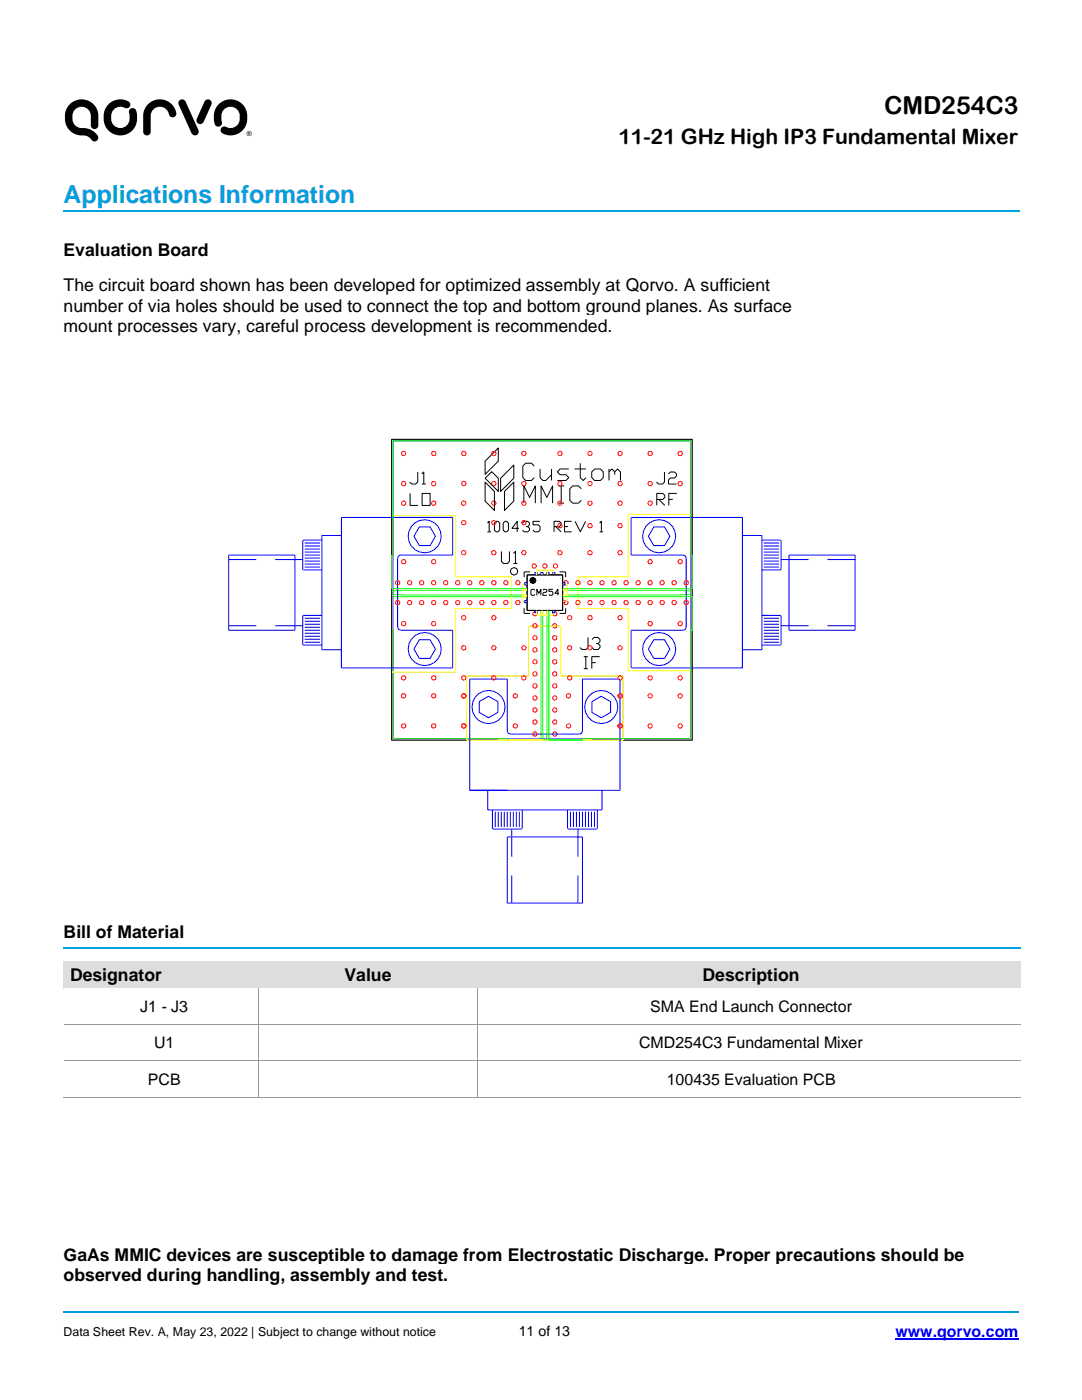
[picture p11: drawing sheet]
<svg xmlns="http://www.w3.org/2000/svg" width="216mm" height="279mm" viewBox="0 0 216 279" stroke-linecap="round" stroke-linejoin="round" font-family="sans-serif">
<path d="M178.7 267.3h24.5" fill="none" stroke="#00f" stroke-width=".34"/>
<path d="M12.7 261.8h85.9" fill="none" stroke="#009ee1" stroke-width=".34"/>
<path d="M98.6 261.7h.3v.3h-.3z" fill-rule="evenodd" fill="#009ee1"/>
<path d="M98.9 261.8h19.8" fill="none" stroke="#009ee1" stroke-width=".34"/>
<path d="M118.7 261.7h.4v.3h-.4z" fill-rule="evenodd" fill="#009ee1"/>
<path d="M119.1 261.8h84.1" fill="none" stroke="#009ee1" stroke-width=".34"/>
<path d="M43.7 20.8a3.9 3.9 0 0 0-.7 4.2 .81 .81 0 0 0 1.1 0 .81 .81 0 0 0 .1-1.1 1.95 1.95 0 0 1 .5-2.1 1.95 1.95 0 0 1 2.2-.3 2.15 2.15 0 0 1 1 2.5 2.15 2.15 0 0 1-2.2 1.5h-.3a.8 .8 0 0 0-1.3 .2 .8 .8 0 0 0 .7 1.1 3.4 3.4 0 0 0 4.5-3.7 3.3 3.3 0 0 0-2-3 3.3 3.3 0 0 0-3.6 .7zM13.9 20.8a3.7 3.7 0 0 0-.8 3.9 3.7 3.7 0 0 0 3.2 2.3l.7 .1a2.11 2.11 0 0 1 1.4 1 .74 .74 0 0 0 1-.1 .74 .74 0 0 0 .1-.9 3.4 3.4 0 0 0-3.2-1.5 2.18 2.18 0 0 1-1.9-1.7 2.18 2.18 0 0 1 1-2.4 1.92 1.92 0 0 1 2.1 .2 1.92 1.92 0 0 1 .6 2.1v1a.77 .77 0 0 0 .8 1 .77 .77 0 0 0 .7-1v-.5a3.9 3.9 0 0 0-2-4.2 3.4 3.4 0 0 0-3.7 .7zM29.5 20.8a3.7 3.7 0 0 0-.9 3.1v2.2a.77 .77 0 0 0 .7 .9 .77 .77 0 0 0 .8-.9v-2.2a1.99 1.99 0 0 1 2.3-2.5 1.97 1.97 0 0 1 1.4 1.7 .75 .75 0 0 0 .9 .3 .75 .75 0 0 0 .5-.9 3.3 3.3 0 0 0-5.7-1.7zM41 20l-1.3 2.8a1.57 1.57 0 0 0-.3 1.7 .76 .76 0 0 0 1.2-.2l1.6-3.4a.75 .75 0 0 0-.3-.9 .75 .75 0 0 0-.9 0zM35.8 20.1l-.2 .5 .1 .3 2.5 5.7a.77 .77 0 0 0 1.1 .3 .77 .77 0 0 0 .2-1.2l-2.1-4.5a1.59 1.59 0 0 0-1.1-1.4zM21.7 20.8a3 3 0 0 1 4.3-.2 .8 .8 0 0 1-.4 .9 .8 .8 0 0 1-1-.1 1.91 1.91 0 0 0-2.4 2.4 1.88 1.88 0 0 0 2.2 1.7 1.88 1.88 0 0 0 1.4-2.4 1.21 1.21 0 0 1 .4-1.5 1.13 1.13 0 0 1 1.1 1.5 3.4 3.4 0 0 1-3.3 3.9 3.4 3.4 0 0 1-3.3-3.9 3.2 3.2 0 0 1 1-2.3z" fill-rule="evenodd" fill="#000"/>
<g fill="#fff">
<path d="M12.7 35.6h190.8v6.3h-190.8z" fill-rule="evenodd"/>
<path d="M12.7 35.9h190.8v5.7h-190.8z" fill-rule="evenodd"/>
<path d="M12.7 42.3h190.8v2.7h-190.8z" fill-rule="evenodd"/>
<path d="M12.7 42.3h190.8v2.7h-190.8z" fill-rule="evenodd"/>
</g>
<path d="M12.7 42.1h190.8" fill="none" stroke="#00a1df" stroke-width=".34"/>
<g fill="#fff">
<path d="M12.7 45h190.8v9.9h-190.8z" fill-rule="evenodd"/>
<path d="M12.7 47.9h190.8v4.1h-190.8z" fill-rule="evenodd"/>
<path d="M12.7 47.9h29v4.1h-29z" fill-rule="evenodd"/>
<path d="M12.7 54.9h190.8v201.5h-190.8z" fill-rule="evenodd"/>
<path d="M12.7 54.9h147.5v4h-147.5z" fill-rule="evenodd"/>
<path d="M12.7 58.9h147.5v4.1h-147.5z" fill-rule="evenodd"/>
<path d="M12.7 63h147.5v4.1h-147.5z" fill-rule="evenodd"/>
<path d="M12.7 67.1h147.5v4h-147.5z" fill-rule="evenodd"/>
<path d="M12.7 71.1h147.5v4h-147.5z" fill-rule="evenodd"/>
<path d="M12.7 75.1h147.5v4.1h-147.5z" fill-rule="evenodd"/>
<path d="M12.7 79.2h147.5v4.1h-147.5z" fill-rule="evenodd"/>
<path d="M12.7 83.3h147.5v4h-147.5z" fill-rule="evenodd"/>
<path d="M12.7 87.3h190.8v93.2h-190.8z" fill-rule="evenodd"/>
<path d="M12.7 219.1h190.8v4.1h-190.8z" fill-rule="evenodd"/>
<path d="M12.7 223.2h190.8v4h-190.8z" fill-rule="evenodd"/>
<path d="M12.7 227.2h190.8v4.1h-190.8z" fill-rule="evenodd"/>
<path d="M12.7 231.3h190.8v2.4h-190.8z" fill-rule="evenodd"/>
<path d="M12.7 233.7h190.8v2.4h-190.8z" fill-rule="evenodd"/>
<path d="M12.7 236.1h190.8v2.5h-190.8z" fill-rule="evenodd"/>
<path d="M12.7 238.6h190.8v1.2h-190.8z" fill-rule="evenodd"/>
<path d="M12.7 239.8h190.8v1.2h-190.8z" fill-rule="evenodd"/>
<path d="M12.7 241h190.8v1.2h-190.8z" fill-rule="evenodd"/>
<path d="M12.7 242.2h190.8v1.3h-190.8z" fill-rule="evenodd"/>
<path d="M12.7 243.5h190.8v1.2h-190.8z" fill-rule="evenodd"/>
<path d="M12.7 244.7h190.8v1.2h-190.8z" fill-rule="evenodd"/>
<path d="M12.7 245.9h190.8v2.4h-190.8z" fill-rule="evenodd"/>
<path d="M12.7 182.7h190.9v6.3h-190.9z" fill-rule="evenodd"/>
<path d="M12.7 183.8h190.9v4.1h-190.9z" fill-rule="evenodd"/>
<path d="M12.7 183.8h24.1v4.1h-24.1z" fill-rule="evenodd"/>
<path d="M12.7 189.4h190.9v2.4h-190.9z" fill-rule="evenodd"/>
<path d="M12.7 189.4h190.9v2.4h-190.9z" fill-rule="evenodd"/>
</g>
<path d="M12.7 189.2h190.9" fill="none" stroke="#00a1df" stroke-width=".34"/>
<g fill="#ddd">
<path d="M12.7 191.8h39v5.5h-39z" fill-rule="evenodd"/>
<path d="M12.7 192h39v5.1h-39z" fill-rule="evenodd"/>
<path d="M51.7 191.8h43.6v5.5h-43.6z" fill-rule="evenodd"/>
<path d="M51.7 192h43.6v5.1h-43.6z" fill-rule="evenodd"/>
<path d="M95.3 191.8h108.3v5.5h-108.3z" fill-rule="evenodd"/>
<path d="M95.3 192h108.3v5.1h-108.3z" fill-rule="evenodd"/>
</g>
<g fill="#fff">
<path d="M12.7 197.3h38.9v7.1h-38.9z" fill-rule="evenodd"/>
<path d="M12.7 198.4h38.9v4.7h-38.9z" fill-rule="evenodd"/>
<path d="M51.7 197.3h43.5v7.1h-43.5z" fill-rule="evenodd"/>
<path d="M51.7 198.4h43.5v4.7h-43.5z" fill-rule="evenodd"/>
<path d="M95.4 197.3h108.2v7.1h-108.2z" fill-rule="evenodd"/>
<path d="M95.4 198.4h108.2v4.7h-108.2z" fill-rule="evenodd"/>
</g>
<path d="M51.7 197.3v7.1M95.3 197.3v7.1" fill="none" stroke="#999" stroke-width=".2"/>
<g fill="#fff">
<path d="M12.7 204.5h38.9v7.1h-38.9z" fill-rule="evenodd"/>
<path d="M12.7 205.7h38.9v4.7h-38.9z" fill-rule="evenodd"/>
<path d="M51.7 204.5h43.5v7.1h-43.5z" fill-rule="evenodd"/>
<path d="M51.7 205.7h43.5v4.7h-43.5z" fill-rule="evenodd"/>
<path d="M95.4 204.5h108.2v7.1h-108.2z" fill-rule="evenodd"/>
<path d="M95.4 205.7h108.2v4.7h-108.2z" fill-rule="evenodd"/>
</g>
<path d="M12.7 204.5h38.9" fill="none" stroke="#999" stroke-width=".2"/>
<path d="M51.6 204.4h.1v.1h-.1z" fill-rule="evenodd" fill="#999"/>
<path d="M51.7 204.5h43.5" fill="none" stroke="#999" stroke-width=".2"/>
<path d="M95.2 204.4h.2v.1h-.2z" fill-rule="evenodd" fill="#999"/>
<path d="M51.7 204.5v7.1M95.3 204.5v7.1M95.4 204.5h108.2" fill="none" stroke="#999" stroke-width=".2"/>
<g fill="#fff">
<path d="M12.7 211.8h38.9v7.1h-38.9z" fill-rule="evenodd"/>
<path d="M12.7 213h38.9v4.7h-38.9z" fill-rule="evenodd"/>
<path d="M51.7 211.8h43.5v7.1h-43.5z" fill-rule="evenodd"/>
<path d="M51.7 213h43.5v4.7h-43.5z" fill-rule="evenodd"/>
<path d="M95.4 211.8h108.2v7.1h-108.2z" fill-rule="evenodd"/>
<path d="M95.4 213h108.2v4.7h-108.2z" fill-rule="evenodd"/>
</g>
<path d="M12.7 211.7h38.9" fill="none" stroke="#999" stroke-width=".2"/>
<path d="M51.6 211.7h.1v.1h-.1z" fill-rule="evenodd" fill="#999"/>
<path d="M51.7 211.7h43.5" fill="none" stroke="#999" stroke-width=".2"/>
<path d="M95.2 211.7h.2v.1h-.2z" fill-rule="evenodd" fill="#999"/>
<path d="M12.6 219h39M51.7 211.8v7.1M95.4 211.7h108.2" fill="none" stroke="#999" stroke-width=".2"/>
<path d="M51.6 218.9h.1v.2h-.1z" fill-rule="evenodd" fill="#999"/>
<path d="M51.7 219h43.5M95.3 211.8v7.1" fill="none" stroke="#999" stroke-width=".2"/>
<path d="M95.2 218.9h.2v.2h-.2z" fill-rule="evenodd" fill="#999"/>
<path d="M95.4 219h108.2" fill="none" stroke="#999" stroke-width=".2"/>
<g fill="#fff">
<path d="M12.7 248.3h190.8v4.1h-190.8z" fill-rule="evenodd"/>
<path d="M12.7 252.4h190.8v4h-190.8z" fill-rule="evenodd"/>
</g>
<path d="M78.1 87.7h60v60h-60z" fill="none" stroke="#ff7f7f" stroke-width=".2"/>
<path d="M78.4 88h59.4v59.4h-59.4z" fill="none" stroke="#0ff" stroke-width=".2"/>
<path d="M78.4 88h59.4v59.4h-59.4z" fill="none" stroke="#f0f" stroke-width=".2"/>
<g fill="none" stroke="#00f" stroke-width=".2">
<path d="M45.6 110.8h13.2v15h-13.2zM45.6 111.7h5.5M54.9 111.7h5.5M60.8 108.4h3.1M60.8 109h3.1M60.8 109.6h3.1M60.8 110.2h3.1M60.8 110.8h3.1M60.8 111.4h3.1M60.8 112h3.1M60.8 112.6h3.1M60.8 113.2h3.1"/>
<path d="M64.2 107.8h-3.7l-.1 .1v5.7l.1 .1h3.7M68.1 103.3h22.2v7.5h-10.4l-.4 .1-.2 .5v13.8l.2 .4 .4 .2h10.4v7.5h-22.2zM68.1 106.9h-3.9v22.8h3.9M83.7 105.2h2.1l1.1 1.8-1.1 1.9h-2.1l-1.1-1.9zM105.2 116.3h-.5v.4h.5M105.2 119.8h-.5v.5h.5M106.7 114.7v-.4h.5v.4M107.9 114.7v-.4h.5v.4M109.1 114.7v-.4h.4v.4M110.3 114.7v-.4h.4v.4M112.3 116.3h.4v.4h-.4M112.3 119.8h.4v.5h-.4"/>
<path d="M125.9 103.3h22.2v30h-22.2v-7.5h10.4l.4-.2 .2-.4v-13.8l-.2-.5-.4-.1h-10.4zM130.5 105.2h2.1l1.1 1.8-1.1 1.9h-2.1l-1.1-1.9zM148.1 106.9h3.9v22.8h-3.9M152 107.8h3.7l.2 .1v5.7l-.2 .1h-3.7M152.4 108.4h3.1M152.4 109h3.1M152.4 109.6h3.1M152.4 110.2h3.1M152.4 110.8h3.1M152.4 111.4h3.1M152.4 112h3.1M152.4 112.6h3.1"/>
<path d="M152.4 113.2h3.1M155.9 111.7h5.5M157.4 110.8h13.2v15h-13.2zM165.1 111.7h5.5M45.6 124.9h5.5M54.9 124.9h5.5M60.8 123.4h3.1M60.8 124h3.1M60.8 124.6h3.1M60.8 125.2h3.1M60.8 125.8h3.1M60.8 126.4h3.1"/>
<path d="M60.8 127h3.1M60.8 127.6h3.1M60.8 128.2h3.1M64.2 122.8h-3.7l-.1 .1v5.7l.1 .2h3.7M83.7 127.7h2.1l1.1 1.8-1.1 1.9h-2.1l-1.1-1.9zM93.7 135.5h7.5v10.4l.2 .4 .4 .2h13.8l.4-.2 .2-.4v-10.4h7.5v22.2h-30zM106.7 121.8v.5h.5v-.5M110.3 121.8v.5h.4v-.5M130.5 127.7h2.1l1.1 1.8-1.1 1.9h-2.1l-1.1-1.9zM152 122.8h3.7l.2 .1v5.7l-.2 .2h-3.7M152.4 123.4h3.1M152.4 124h3.1"/>
<path d="M152.4 124.6h3.1M152.4 125.2h3.1M152.4 125.8h3.1M152.4 126.4h3.1M152.4 127h3.1M152.4 127.6h3.1M152.4 128.2h3.1M155.9 124.9h5.5M165.1 124.9h5.5M95.6 140l1.9-1 1.8 1v2.2l-1.8 1.1-1.9-1.1zM97.3 157.7v3.9h22.8v-3.9M118.1 140l1.9-1 1.8 1v2.2l-1.8 1.1-1.9-1.1z"/>
<path d="M98.3 161.6v3.7l.1 .2h5.7l.1-.2v-3.7M98.8 162v3.1M99.4 162v3.1M100 162v3.1M100.6 162v3.1M101.2 162v3.1M101.2 167h15v13.2h-15zM101.8 162v3.1M102.1 165.5v5.5M102.1 174.7v5.5M102.4 162v3.1M103 162v3.1"/>
<path d="M103.6 162v3.1M113.2 161.6v3.7l.2 .2h5.7l.1-.2v-3.7M113.8 162v3.1M114.4 162v3.1M115 162v3.1M115.3 165.5v5.5M115.3 174.7v5.5M115.6 162v3.1M116.2 162v3.1M116.8 162v3.1M117.4 162v3.1M118 162v3.1"/>
<path d="M118.6 162v3.1"/>
<circle cx="84.7" cy="107" r="3.3"/>
<circle cx="131.5" cy="107" r="3.3"/>
<circle cx="84.7" cy="129.5" r="3.3"/>
<circle cx="131.5" cy="129.5" r="3.3"/>
<circle cx="97.5" cy="141.1" r="3.3"/>
<circle cx="120" cy="141.1" r="3.3"/>
</g>
<path d="M105.2 117.5h-27.1v-6.7h.3v-22.8h59.4v22.8h.3v6.7h-25.8M105.2 117.8h-24.5l-2.4 .1v.7l2.4 .1h24.5M105.2 119.1h-27.1v6.7h.3v21.6h22.8v.3h6.7v-25.9M112.3 117.8h23.3l2.4 .1v.7l-2.4 .1h-23.3M112.3 119.1h25.8v6.7h-.3v21.6h-21.6v.3h-6.7v-25.9M108.3 121.8v23.4l.1 2.4h.7l.1-2.4v-23.4" fill="none" stroke="#0f0" stroke-width=".2"/>
<g fill="none" stroke="#ff0" stroke-width=".2">
<path d="M78.1 102.9h12.8v12.2h11.2v6.4h-11.2v12.6h-12.8zM105.2 116.6h-1v1h1M105.2 117.8h-1v1h1M105.2 119h-1v.9h1M107.1 114.7v-.9h.9v.9M108.3 114.7v-.9h.9v.9M109.4 114.7v-.9h1v.9M112.3 116.6h.9v1h-.9M112.3 117.8h.9v1h-.9M112.3 119h.9v.9h-.9M125.3 102.7h12.8v31.2h-12.8v-12.4h-9.9v-6.4h9.9zM93.1 134.9h12.4v-10h6.4v10h12.4v12.8h-31.2z"/>
<path d="M107.1 121.8v1h.9v-1M108.3 121.8v1h.9v-1M109.4 121.8v1h1v-1M99.4 147.7h18.6"/>
</g>
<g fill="none" stroke="#000" stroke-width=".2">
<path d="M78.1 87.7h60v60h-60zM81.8 98.5v2.4h1.6M83.4 94.2v2l-.4 .4h-.8l-.4-.4M84.2 94.6l.4-.4v2.4M84.2 96.6h.8M84.2 98.5h1.6v2.4h-1.6zM96.8 96.2l1.9 1.9v3.8l-1.9-1.9zM98.1 94.1l1.3 1.3v2.7l-2.6-2.7zM99.4 89.4v2.6l-2.6 2.7v-2.7zM100.7 98.1l1.8-1.9v3.8l-1.8 1.9zM102.5 92.8v2.6l-2.6 2.7v-2.7zM106.6 93l-.6-.6h-1.1l-.6 .6v2.3l.6 .6h1.1l.6-.6"/>
<path d="M107.8 93.6v1.7l.5 .6h.6l1.2-1.2M110.1 93.6v2.3M111.4 97h1.2M112 97v3.4M113.5 93.6h-1.7l-.6 .6 .6 .5h1.1l.6 .6-.6 .6h-1.7M114.6 93.6h2.3M115.8 92.4v2.9l.6 .6 .5-.6M116 97.5l-.6-.5h-1.1l-.6 .5v2.3l.6 .6h1.1l.6-.6M118.1 94.2l.6-.6h1.1l.6 .6v1.1l-.6 .6h-1.1l-.6-.6zM121.5 93.6v2.3M121.5 94.2l.6-.6 .6 .6v.5M122.7 94.2l.5-.6 .6 .6v1.7"/>
<path d="M131.1 99.7h1.2l.4-.4v-.4l-.4-.4h-1.2v2.4M131.5 99.7l1.2 1.2M132.6 94.2v2l-.4 .4h-.8l-.4-.4M133.4 94.6l.4-.4h.8l.4 .4v.4l-.4 .4h-.8l-.4 .4v.8h1.6M133.5 99.7h.8M135.1 98.5h-1.6v2.4M97.3 104.4l.3-.4v2.1M97.3 106.1h.7M98.7 104.4l.3-.4h.4l.3 .4v1.4l-.3 .3h-.4l-.3-.3zM100.1 110v2l.3 .5h.8l.4-.5v-2M100.4 104.4l.4-.4h.3l.4 .4v1.4l-.4 .3h-.3l-.4-.3zM102.4 110.4l.4-.4v2.5"/>
<path d="M102.4 112.5h.8M103.6 105.4h-1.4l1-1.4v2.1M104.3 104.4l.3-.4h.7l.4 .4v.3l-.4 .4h-.3M104.5 100.4v-3.4l1.2 2.3 1.1-2.3v3.4M105.2 114.7h7.1v7.1h-7.1zM105.3 105.1l.4 .3v.4l-.4 .3h-.7l-.3-.3M105.7 115.9h.6l-.4 .4zM105.8 114.1h-1.2v1.1M105.9 115.4l.4-.1v.6zM105.9 115.4l.4 .5h-.6zM106.3 115.3l.5 .1-.5 .5zM106.3 115.9l.5-.5 .1 .5z"/>
<path d="M106.3 115.9v.6l-.4-.2zM106.3 115.9l.5 .4-.5 .2zM106.3 115.9h.6l-.1 .4zM106.7 117.8l-.2-.2h-.4l-.2 .2v.8l.2 .2h.4l.2-.2M107.1 118.8v-1.2l.4 .8 .4-.8v1.2M107.8 104h-1.4v.7h1l.4 .4v.7l-.4 .3h-.7l-.3-.3M108 100.4v-3.4l1.1 2.3 1.2-2.3v3.4M108.3 117.8l.2-.2h.4l.2 .4-.8 .4v.4h.8M110.3 117.6h-.8v.4h.6l.2 .2v.4l-.2 .2h-.4l-.2-.2M110.6 105.1h1l.4-.4v-.3l-.4-.4h-1v2.1M110.9 105.1l1.1 1M111.4 100.4h1.2"/>
<path d="M111.5 118.4h-.8l.6-.8v1.2M111.7 114.1h1.2v1.1M112.6 105.1h.8M114.1 104h-1.5v2.1h1.5M114.8 104l1 2.1 1.1-2.1M119.7 104.4l.3-.4v2.1M119.7 106.1h.6M104.6 121.4v1h1.2M112.9 121.4v1h-1.2M116.5 131.1h.8M116.5 133.5h.8M116.9 131.1v2.4"/>
<path d="M117.3 127.2v2l-.4 .4h-.8l-.4-.4M118.1 132.2h.8M118.1 127.6l.4-.4h.8l.4 .4v.4l-.4 .4h-.4M119.3 128.4l.4 .4v.4l-.4 .4h-.8l-.4-.4M119.7 131.1h-1.6v2.4"/>
<circle cx="102.6" cy="114" r=".75"/>
</g>
<g fill="none" stroke="#f00" stroke-width=".2">
<circle cx="80.5" cy="96.5" r=".45"/>
<circle cx="80.5" cy="90.5" r=".45"/>
<circle cx="86.5" cy="96.5" r=".45"/>
<circle cx="86.5" cy="90.5" r=".45"/>
<circle cx="92.5" cy="96.5" r=".45"/>
<circle cx="92.5" cy="90.5" r=".45"/>
<circle cx="98.5" cy="96.5" r=".45"/>
<circle cx="98.5" cy="90.5" r=".45"/>
<circle cx="104.5" cy="96.5" r=".45"/>
<circle cx="104.5" cy="90.5" r=".45"/>
<circle cx="111.7" cy="96.5" r=".45"/>
<circle cx="111.7" cy="90.5" r=".45"/>
<circle cx="117.7" cy="96.5" r=".45"/>
<circle cx="117.7" cy="90.5" r=".45"/>
<circle cx="123.7" cy="96.5" r=".45"/>
<circle cx="123.7" cy="90.5" r=".45"/>
<circle cx="129.7" cy="96.5" r=".45"/>
<circle cx="129.7" cy="90.5" r=".45"/>
<circle cx="135.7" cy="96.5" r=".45"/>
<circle cx="135.7" cy="90.5" r=".45"/>
<circle cx="79.3" cy="116.3" r=".45"/>
<circle cx="80.5" cy="112.1" r=".45"/>
<circle cx="80.5" cy="100.4" r=".45"/>
<circle cx="81.7" cy="116.3" r=".45"/>
<circle cx="84.1" cy="116.3" r=".45"/>
<circle cx="86.5" cy="112.1" r=".45"/>
<circle cx="86.5" cy="116.3" r=".45"/>
<circle cx="86.5" cy="100.4" r=".45"/>
<circle cx="88.9" cy="116.3" r=".45"/>
<circle cx="91.3" cy="116.3" r=".45"/>
<circle cx="92.5" cy="110.3" r=".45"/>
<circle cx="92.5" cy="104.3" r=".45"/>
<circle cx="92.5" cy="100.4" r=".45"/>
<circle cx="93.7" cy="116.3" r=".45"/>
<circle cx="96.1" cy="116.3" r=".45"/>
<circle cx="98.5" cy="100.4" r=".45"/>
<circle cx="98.5" cy="110.3" r=".45"/>
<circle cx="98.5" cy="116.3" r=".45"/>
<circle cx="98.5" cy="104.3" r=".45"/>
<circle cx="100.9" cy="116.3" r=".45"/>
<circle cx="103.3" cy="116.3" r=".45"/>
<circle cx="104.5" cy="110.3" r=".45"/>
<circle cx="104.5" cy="100.4" r=".45"/>
<circle cx="104.5" cy="104.3" r=".45"/>
<circle cx="106.6" cy="113" r=".45"/>
<circle cx="108.7" cy="113" r=".45"/>
<circle cx="110.8" cy="113" r=".45"/>
<circle cx="111.7" cy="104.9" r=".45"/>
<circle cx="111.7" cy="110.3" r=".45"/>
<circle cx="111.7" cy="100.4" r=".45"/>
<circle cx="112.9" cy="116.3" r=".45"/>
<circle cx="115.3" cy="116.3" r=".45"/>
<circle cx="117.7" cy="104.9" r=".45"/>
<circle cx="117.7" cy="110.3" r=".45"/>
<circle cx="117.7" cy="116.3" r=".45"/>
<circle cx="117.7" cy="100.4" r=".45"/>
<circle cx="120.1" cy="116.3" r=".45"/>
<circle cx="122.5" cy="116.3" r=".45"/>
<circle cx="123.7" cy="100.4" r=".45"/>
<circle cx="123.7" cy="104.9" r=".45"/>
<circle cx="123.7" cy="110.3" r=".45"/>
<circle cx="124.9" cy="116.3" r=".45"/>
<circle cx="127.3" cy="116.3" r=".45"/>
<circle cx="129.7" cy="112.1" r=".45"/>
<circle cx="129.7" cy="116.3" r=".45"/>
<circle cx="129.7" cy="100.4" r=".45"/>
<circle cx="132.1" cy="116.3" r=".45"/>
<circle cx="134.5" cy="116.3" r=".45"/>
<circle cx="135.7" cy="112.1" r=".45"/>
<circle cx="136.9" cy="116.3" r=".45"/>
<circle cx="79.3" cy="120.3" r=".45"/>
<circle cx="80.5" cy="124.5" r=".45"/>
<circle cx="80.5" cy="138.9" r=".45"/>
<circle cx="80.5" cy="135.3" r=".45"/>
<circle cx="81.7" cy="120.3" r=".45"/>
<circle cx="84.1" cy="120.3" r=".45"/>
<circle cx="86.5" cy="120.3" r=".45"/>
<circle cx="86.5" cy="124.5" r=".45"/>
<circle cx="86.5" cy="138.9" r=".45"/>
<circle cx="86.5" cy="135.3" r=".45"/>
<circle cx="88.9" cy="120.3" r=".45"/>
<circle cx="91.3" cy="120.3" r=".45"/>
<circle cx="92.5" cy="129.3" r=".45"/>
<circle cx="92.5" cy="123.3" r=".45"/>
<circle cx="92.5" cy="138.9" r=".45"/>
<circle cx="92.5" cy="135.3" r=".45"/>
<circle cx="93.7" cy="120.3" r=".45"/>
<circle cx="96.1" cy="120.3" r=".45"/>
<circle cx="98.5" cy="120.3" r=".45"/>
<circle cx="98.5" cy="129.3" r=".45"/>
<circle cx="98.5" cy="123.3" r=".45"/>
<circle cx="98.5" cy="135.3" r=".45"/>
<circle cx="100.9" cy="120.3" r=".45"/>
<circle cx="102.8" cy="138.9" r=".45"/>
<circle cx="103.3" cy="120.3" r=".45"/>
<circle cx="104.5" cy="129.3" r=".45"/>
<circle cx="104.5" cy="135.3" r=".45"/>
<circle cx="106.7" cy="129.7" r=".45"/>
<circle cx="106.7" cy="139.3" r=".45"/>
<circle cx="106.7" cy="134.5" r=".45"/>
<circle cx="106.7" cy="127.3" r=".45"/>
<circle cx="106.7" cy="136.9" r=".45"/>
<circle cx="106.7" cy="122.5" r=".45"/>
<circle cx="106.7" cy="132.1" r=".45"/>
<circle cx="106.7" cy="124.9" r=".45"/>
<circle cx="110.7" cy="129.7" r=".45"/>
<circle cx="110.7" cy="139.3" r=".45"/>
<circle cx="110.7" cy="134.5" r=".45"/>
<circle cx="110.7" cy="127.3" r=".45"/>
<circle cx="110.7" cy="136.9" r=".45"/>
<circle cx="110.7" cy="122.5" r=".45"/>
<circle cx="110.7" cy="132.1" r=".45"/>
<circle cx="110.7" cy="124.9" r=".45"/>
<circle cx="112.9" cy="120.3" r=".45"/>
<circle cx="113.4" cy="138.9" r=".45"/>
<circle cx="113.7" cy="129.3" r=".45"/>
<circle cx="113.7" cy="123.3" r=".45"/>
<circle cx="113.7" cy="135.3" r=".45"/>
<circle cx="115.3" cy="120.3" r=".45"/>
<circle cx="117.7" cy="120.3" r=".45"/>
<circle cx="117.7" cy="129.3" r=".45"/>
<circle cx="117.7" cy="123.3" r=".45"/>
<circle cx="120.1" cy="120.3" r=".45"/>
<circle cx="122.5" cy="120.3" r=".45"/>
<circle cx="123.7" cy="129.3" r=".45"/>
<circle cx="123.7" cy="123.3" r=".45"/>
<circle cx="123.7" cy="138.9" r=".45"/>
<circle cx="123.7" cy="135.3" r=".45"/>
<circle cx="124.9" cy="120.3" r=".45"/>
<circle cx="127.3" cy="120.3" r=".45"/>
<circle cx="129.7" cy="120.3" r=".45"/>
<circle cx="129.7" cy="124.5" r=".45"/>
<circle cx="129.7" cy="138.9" r=".45"/>
<circle cx="129.7" cy="135.3" r=".45"/>
<circle cx="132.1" cy="120.3" r=".45"/>
<circle cx="134.5" cy="120.3" r=".45"/>
<circle cx="135.7" cy="124.5" r=".45"/>
<circle cx="135.7" cy="138.9" r=".45"/>
<circle cx="135.7" cy="135.3" r=".45"/>
<circle cx="136.9" cy="120.3" r=".45"/>
<circle cx="80.5" cy="144.9" r=".45"/>
<circle cx="86.5" cy="144.9" r=".45"/>
<circle cx="92.5" cy="144.9" r=".45"/>
<circle cx="102.8" cy="144.9" r=".45"/>
<circle cx="106.7" cy="144.1" r=".45"/>
<circle cx="106.7" cy="146.5" r=".45"/>
<circle cx="106.7" cy="141.7" r=".45"/>
<circle cx="110.7" cy="144.1" r=".45"/>
<circle cx="110.7" cy="146.5" r=".45"/>
<circle cx="110.7" cy="141.7" r=".45"/>
<circle cx="113.4" cy="144.9" r=".45"/>
<circle cx="123.7" cy="144.9" r=".45"/>
<circle cx="129.7" cy="144.9" r=".45"/>
<circle cx="135.7" cy="144.9" r=".45"/>
</g>
<path d="M105.7 115.8h.6l-.4 .4zM105.9 115.4l.4 .4h-.6zM106.3 115.8v.6l-.4-.2zM105.9 115.4l.4-.2v.6zM106.3 115.8l.4 .4-.4 .2zM106.3 115.2l.4 .2-.4 .4zM106.3 115.8h.6l-.2 .4zM106.3 115.8l.4-.4 .2 .4z" fill="#000"/>
<text font-size="5" x="176.4" y="22.7">CMD254C3</text>
<text font-size="5" fill="#00a1df" x="12.7" y="40.5">Applications Information</text>
<text font-size="4.2" x="123.4" y="28.8">11-21 GHz High IP3 Fundamental Mixer</text>
<g font-size="3.5">
<text x="12.7" y="51.2">Evaluation Board</text>
<text x="12.7" y="58.2">The circuit board shown has been developed for optimized assembly at Qorvo. A sufficient</text>
<text x="12.7" y="62.2">number of via holes should be used to connect the top and bottom ground planes. As surface</text>
<text x="12.7" y="66.3">mount processes vary, careful process development is recommended.</text>
<text x="12.7" y="187.1">Bill of Material</text>
<text x="14" y="195.8">Designator</text>
<text x="68.8" y="195.8">Value</text>
<text x="140.2" y="195.8">Description</text>
<text x="12.7" y="251.6">GaAs MMIC devices are susceptible to damage from Electrostatic Discharge. Proper precautions should be</text>
<text x="12.7" y="255.7">observed during handling, assembly and test.</text>
</g>
<g font-size="3.2">
<text x="28" y="202">J1 - J3</text>
<text x="129.7" y="202">SMA End Launch Connector</text>
<text x="30.7" y="209.2">U1</text>
<text x="127.5" y="209.2">CMD254C3 Fundamental Mixer</text>
<text x="29.5" y="216.5">PCB</text>
<text x="133" y="216.5">100435 Evaluation PCB</text>
</g>
<text font-size="3.2" fill="#00f" x="178.7" y="266.8">www.qorvo.com</text>
<text font-size="2.8" x="103.5" y="266.6">11 of 13</text>
<text font-size="2.5" x="12.7" y="266.6">Data Sheet Rev. A, May 23, 2022 | Subject to change without notice</text>
<text font-size="1.4" x="49.3" y="27.2">®</text>
</svg>
